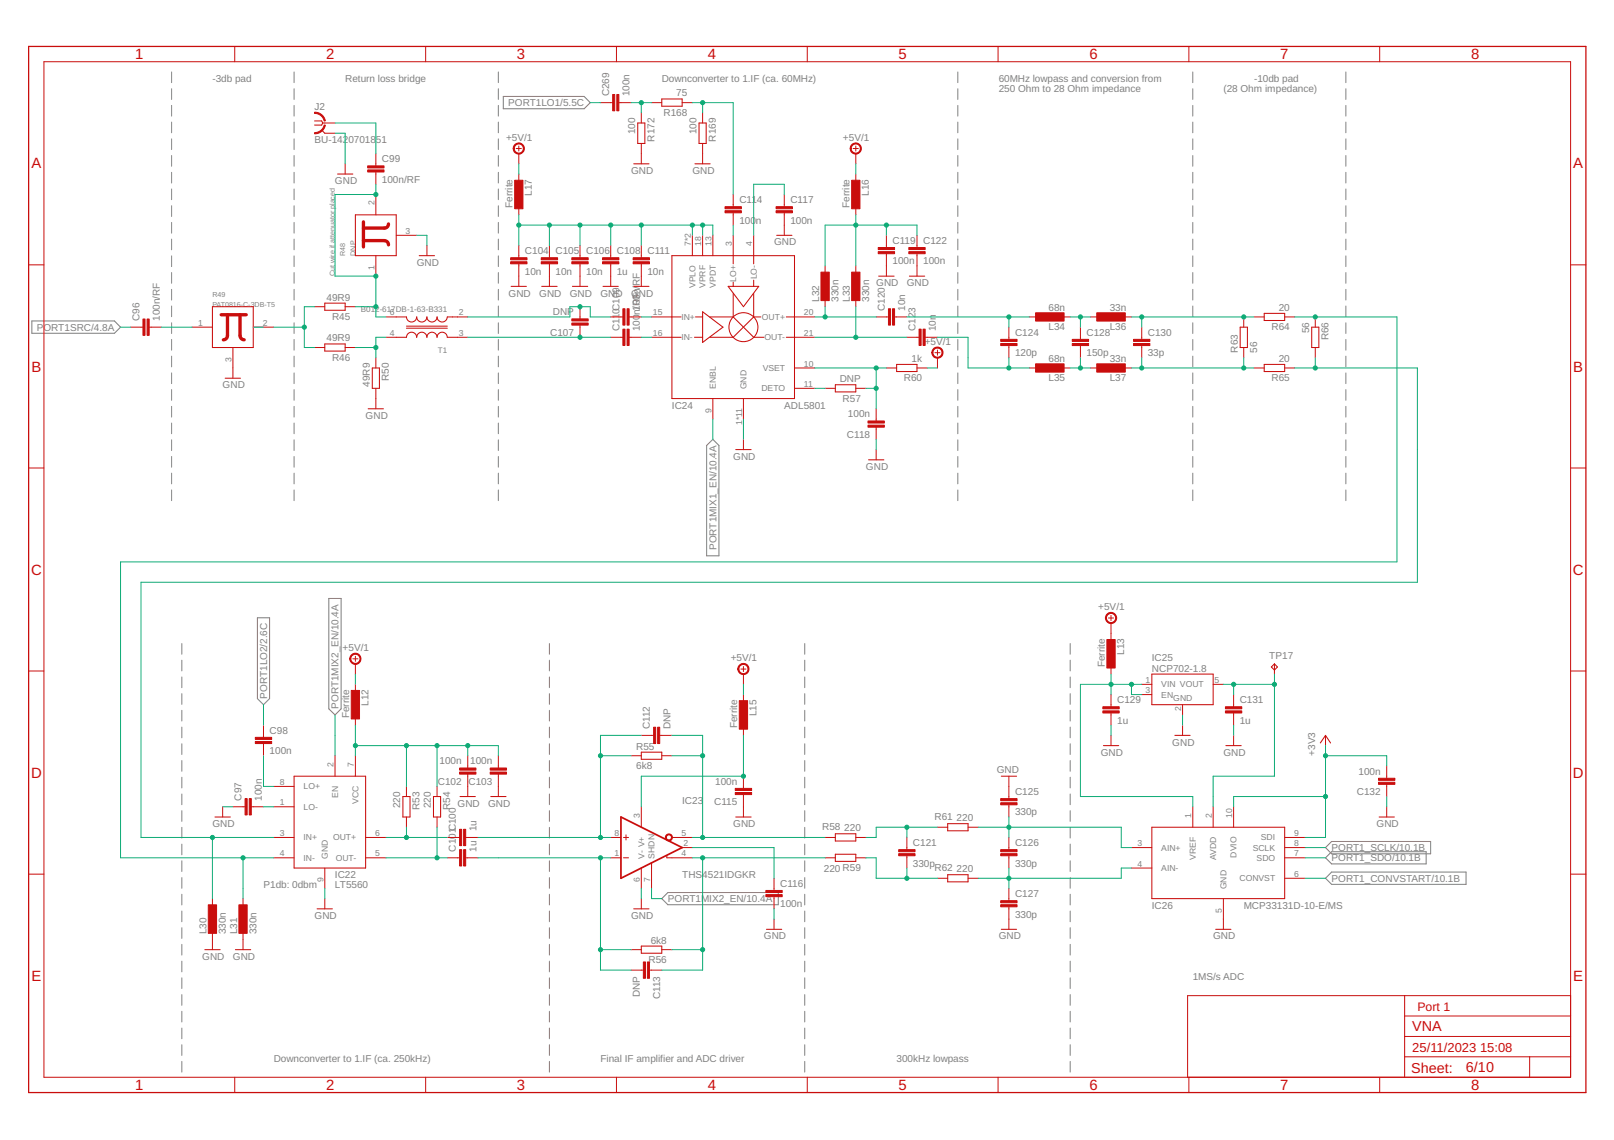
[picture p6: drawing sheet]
<svg xmlns="http://www.w3.org/2000/svg" width="297mm" height="210mm" viewBox="0 0 297 210" stroke-linecap="round" stroke-linejoin="round" font-family="sans-serif">
<g fill="none" stroke="#808080" stroke-width=".18">
<path d="M31.6 13.3v1.9M31.6 16.3v2M31.6 19.4v2M54.1 13.3v1.9M54.1 16.3v2M54.1 19.4v2M91.7 13.3v1.9M91.7 16.3v2M91.7 19.4v2M176.3 13.3v1.9M176.3 16.3v2M176.3 19.4v2"/>
<path d="M219.5 13.3v1.9M219.5 16.3v2M219.5 19.4v2M247.7 13.3v1.9M247.7 16.3v2M247.7 19.4v2M31.6 22.5v1.9M31.6 25.6v1.9M31.6 28.6v2M31.6 31.7v2M31.6 34.8v2M31.6 37.9v2"/>
<path d="M54.1 22.5v1.9M54.1 25.6v1.9M54.1 28.6v2M54.1 31.7v2M54.1 34.8v2M54.1 37.9v2M91.7 22.5v1.9M91.7 25.6v1.9M91.7 28.6v2M91.7 31.7v2M91.7 34.8v2M91.7 37.9v2"/>
<path d="M176.3 22.5v1.9M176.3 25.6v1.9M176.3 28.6v2M176.3 31.7v2M176.3 34.8v2M176.3 37.9v2M219.5 22.5v1.9M219.5 25.6v1.9M219.5 28.6v2M219.5 31.7v2M219.5 34.8v2M219.5 37.9v2"/>
<path d="M247.7 22.5v1.9M247.7 25.6v1.9M247.7 28.6v2M247.7 31.7v2M247.7 34.8v2M247.7 37.9v2M31.6 41v1.9M31.6 44v2M31.6 47.1v2M31.6 50.2v2M31.6 53.3v1.9M31.6 56.3v2"/>
<path d="M31.6 59.4v2M54.1 41v1.9M54.1 44v2M54.1 47.1v2M54.1 50.2v2M54.1 53.3v1.9M54.1 56.3v2M54.1 59.4v2M91.7 41v1.9M91.7 44v2M91.7 47.1v2M91.7 50.2v2"/>
<path d="M91.7 53.3v1.9M91.7 56.3v2M91.7 59.4v2M176.3 41v1.9M176.3 44v2M176.3 47.1v2M176.3 50.2v2M176.3 53.3v1.9M176.3 56.3v2M176.3 59.4v2M219.5 41v1.9M219.5 44v2"/>
<path d="M219.5 47.1v2M219.5 50.2v2M219.5 53.3v1.9M219.5 56.3v2M219.5 59.4v2M247.7 41v1.9M247.7 44v2M247.7 47.1v2M247.7 50.2v2M247.7 53.3v1.9M247.7 56.3v2M247.7 59.4v2"/>
<path d="M31.6 62.5v2M31.6 65.6v1.9M31.6 68.7v1.9M31.6 71.7v2M31.6 74.8v2M31.6 77.9v2M54.1 62.5v2M54.1 65.6v1.9M54.1 68.7v1.9M54.1 71.7v2M54.1 74.8v2M54.1 77.9v2"/>
<path d="M91.7 62.5v2M91.7 65.6v1.9M91.7 68.7v1.9M91.7 71.7v2M91.7 74.8v2M91.7 77.9v2M176.3 62.5v2M176.3 65.6v1.9M176.3 68.7v1.9M176.3 71.7v2M176.3 74.8v2M176.3 77.9v2"/>
<path d="M219.5 62.5v2M219.5 65.6v1.9M219.5 68.7v1.9M219.5 71.7v2M219.5 74.8v2M219.5 77.9v2M247.7 62.5v2M247.7 65.6v1.9M247.7 68.7v1.9M247.7 71.7v2M247.7 74.8v2M247.7 77.9v2"/>
<path d="M31.6 81v2M31.6 84.1v1.9M31.6 87.1v2M31.6 90.2v2M54.1 81v2M54.1 84.1v1.9M54.1 87.1v2M54.1 90.2v2M91.7 81v2M91.7 84.1v1.9M91.7 87.1v2M91.7 90.2v2"/>
<path d="M176.3 81v2M176.3 84.1v1.9M176.3 87.1v2M176.3 90.2v2M219.5 81v2M219.5 84.1v1.9M219.5 87.1v2M219.5 90.2v2M247.7 81v2M247.7 84.1v1.9M247.7 87.1v2M247.7 90.2v2"/>
<path d="M33.5 118.5v2M101.1 118.5v2M148.1 118.5v2M197 118.5v2M33.5 121.6v1.9M33.5 124.7v1.9M33.5 127.7v2M33.5 130.8v2M33.5 133.9v1.9M33.5 136.9v2M101.1 121.6v1.9M101.1 124.7v1.9"/>
<path d="M101.1 127.7v2M101.1 130.8v2M101.1 133.9v1.9M101.1 136.9v2M148.1 121.6v1.9M148.1 124.7v1.9M148.1 127.7v2M148.1 130.8v2M148.1 133.9v1.9M148.1 136.9v2M197 121.6v1.9M197 124.7v1.9"/>
<path d="M197 127.7v2M197 130.8v2M197 133.9v1.9M197 136.9v2M33.5 140v2M33.5 143.1v2M33.5 146.2v2M33.5 149.3v1.9M33.5 152.3v2M33.5 155.4v2M33.5 158.5v2M101.1 140v2"/>
<path d="M101.1 143.1v2M101.1 146.2v2M101.1 149.3v1.9M101.1 152.3v2M101.1 155.4v2M101.1 158.5v2M148.1 140v2M148.1 143.1v2M148.1 146.2v2M148.1 149.3v1.9M148.1 152.3v2M148.1 155.4v2"/>
<path d="M148.1 158.5v2M197 140v2M197 143.1v2M197 146.2v2M197 149.3v1.9M197 152.3v2M197 155.4v2M197 158.5v2M33.5 161.6v2M33.5 164.7v1.9M33.5 167.7v2M33.5 170.8v2"/>
<path d="M33.5 173.9v2M33.5 177v1.9M101.1 161.6v2M101.1 164.7v1.9M101.1 167.7v2M101.1 170.8v2M101.1 173.9v2M101.1 177v1.9M148.1 161.6v2M148.1 164.7v1.9M148.1 167.7v2M148.1 170.8v2"/>
<path d="M148.1 173.9v2M148.1 177v1.9M197 161.6v2M197 164.7v1.9M197 167.7v2M197 170.8v2M197 173.9v2M197 177v1.9M33.5 180v2M33.5 183.1v2M33.5 186.2v2M33.5 189.3v2"/>
<path d="M33.5 192.4v1.9M33.5 195.4v2M101.1 180v2M101.1 183.1v2M101.1 186.2v2M101.1 189.3v2M101.1 192.4v1.9M101.1 195.4v2M148.1 180v2M148.1 183.1v2M148.1 186.2v2M148.1 189.3v2"/>
<path d="M148.1 192.4v1.9M148.1 195.4v2M197 180v2M197 183.1v2M197 186.2v2M197 189.3v2M197 192.4v1.9M197 195.4v2"/>
</g>
<path d="M92.6 17.8h14.9l1.1 1.1-1.1 1.1h-14.9zM5.9 59.1h15.2l1.1 1.1-1.1 1.2h-15.2zM130 82l1.2-1.1 1.1 1.1v20.3h-2.3zM47.4 113.7h2.2v14.9l-1.1 1.2-1.1-1.2zM60.5 110.2h2.3v20.3l-1.1 1.1-1.2-1.1zM243.9 157.9l1.2-1.1h17.4v2.3h-17.4zM243.9 156.1l1.2-1.2h18.2v2.3h-18.2zM121.8 165.5l1.1-1.2h20.3v2.3h-20.3zM245.1 160.6h24.7v2.2h-24.7l-1.2-1.1z" fill="none" stroke="#808080" stroke-width=".19"/>
<g fill="none" stroke="#c90d0c" stroke-width=".19">
<path d="M121.8 18.2h3.7v1.4h-3.7zM57.9 22.3h1.3l.2 .3-.2 .4h-1.3M59.2 24l.6 .5M62.1 32h2.8M65.4 39.6h7.5v7.5h-7.5zM116.6 30.2h2.8M117.4 22.6h1.3v3.8h-1.3zM127.9 30.2h2.8M128.7 22.6h1.3v3.8h-1.3zM39.1 56.5h7.5v7.5h-7.5zM59.8 55.8h3.7v1.3h-3.7zM72.9 58.4h1.9a.94 .94 0 0 0 .9 .9 .94 .94 0 0 0 1-.9 .94 .94 0 0 0 .9 .9 .94 .94 0 0 0 1-.9 .93 .93 0 0 0 .9 .9 .93 .93 0 0 0 .9-.9 .94 .94 0 0 0 1 .9 .94 .94 0 0 0 .9-.9h1.9"/>
<path d="M77.2 47.1h2.8M94.1 52.7h2.8M99.7 52.7h2.8M105.3 52.7h2.9M111 52.7h2.8M116.6 52.7h2.8M123.7 58.4h1.6M123.7 47.1h22.5v26.3h-22.5zM128 58.4h1.3M129.3 57.4l3.8 2.8-3.8 2.9zM130.6 58.4h4.3M134 52.7h5.6l-2.8 3.8z"/>
<path d="M134.9 58.4l3.8 3.7h1.9M134.9 47.1v1.5M134.9 52v.7M134.9 54v4.4M138.7 58.4l-3.8 3.7h-4.3M138.7 58.4h1.3M138.7 47.1v1.5M138.7 51.6v1.1M138.7 54v4.4M142.9 43.3h2.9M144.7 58.4h1.5M161.7 50.8h2.8"/>
<path d="M167.4 50.8h2.8M232.7 57.7h3.7v1.3h-3.7zM41.4 69.6h2.9M59.8 63.3h3.7v1.3h-3.7zM67.8 75.3h2.8M68.5 67.8h1.3v3.7h-1.3zM72.9 62.1h1.9a.94 .94 0 0 1 .9-.9 .94 .94 0 0 1 1 .9 .94 .94 0 0 1 .9-.9 .94 .94 0 0 1 1 .9 .93 .93 0 0 1 .9-.9 .93 .93 0 0 1 .9 .9 .94 .94 0 0 1 1-.9 .94 .94 0 0 1 .9 .9h1.9M74.8 60.4h7.5M74.8 60h7.5M123.7 62.1h1.6M127.8 62.1h1.5M144.7 62.1h1.5"/>
<path d="M153.7 70.8h3.8v1.4h-3.8zM165 67.1h3.8v1.3h-3.8zM228.2 60.2h1.4v3.8h-1.4zM232.7 67.1h3.7v1.3h-3.7zM241.4 60.2h1.3v3.8h-1.3zM135.4 82.8h2.8M159.9 84.7h2.8M118 138.5h3.8v1.3h-3.8zM203.1 137.3h2.8M212 124.1h11.3v5.7h-11.3zM216.2 135.4h2.8M225.6 137.3h2.8"/>
<path d="M234 122.8l.5-.6 .6 .6-.6 .6zM243 136.8l.9-1.4 1 1.4M39.6 150.4h2.8M54.1 142.9h13.2v16.9h-13.2zM74.1 146.7h1.4v3.7h-1.4zM79.8 146.7h1.3v3.7h-1.3zM84.7 146.7h2.8M90.3 146.7h2.8M119.9 158.9v.9M135.4 150.4h2.8M153.7 157.3h3.8v1.3h-3.8zM153.7 153.5h3.8v1.4h-3.8z"/>
<path d="M174.4 151.7h3.8v1.3h-3.8zM184.3 142.9h2.8M212 152.3h24.4v13.2h-24.4zM253.8 150.4h2.8M37.7 174.9h2.8M43.3 174.9h2.8M58.4 167.3h2.8M116.6 167.3h2.8M118 174.2h3.8v1.3h-3.8zM141.1 171.1h2.8M174.4 161.1h3.8v1.3h-3.8zM184.3 171.1h2.8"/>
<path d="M223.7 171.1h2.8"/>
<circle cx="136.8" cy="60.2" r="2.67"/>
</g>
<g fill="none" stroke="#c90d0c" stroke-width=".18">
<path d="M8.1 11.4h281v187h-281zM43.2 8.6v2.8M78.3 8.6v2.8M110.5 18.9h2.3M113.5 8.6v2.8M113.9 18.9h2.2M119.9 18.9h1.9M125.5 18.9h1.9M148.6 8.6v2.8M183.7 8.6v2.8M218.8 8.6v2.8M253.9 8.6v2.8"/>
<path d="M59.4 22.6h2.3M59.8 24.5h1.9M63.5 30.2v1.8M69.2 28.3v2.2M69.2 31.7v2.2M69.2 35.8v3.8M95 27.3h.9M95.5 26.9v.9M95.5 28.3v1.9M95.5 32v1.9M95.5 37.7v1.9M118 20.8v1.8"/>
<path d="M118 26.4v3.8M129.3 20.8v1.8M129.3 26.4v3.8M134.9 35.8v2.3M134.9 39.2v2.2M144.3 35.8v2.3M144.3 39.2v4.1M157 27.3h1M157.5 26.9v.9M157.5 28.3v1.9M157.5 32v1.9M157.5 37.7v1.9"/>
<path d="M5.3 48.8h2.8M57.9 56.5h1.9M63.5 56.5h1.9M69.2 47.1v3.7M71 58.4h1.9M72.9 43.3h3.8M78.6 45.2v1.9M84.2 58.4h1.9M95.5 45.2v2.3M95.5 48.6v4.1M101.1 45.2v2.3M101.1 48.6v4.1"/>
<path d="M106.7 45.2v2.3M106.7 48.6v4.1M106.7 56.5v2.2M106.7 59.9v2.2M112.4 58.4h2.2M112.4 45.2v2.3M112.4 48.6v4.1M115.8 58.4h2.2M118 45.2v2.3M118 48.6v4.1M119.9 58.4h3.8M127.4 43.3v3.8"/>
<path d="M129.3 43.3v3.8M131.2 43.3v3.8M134.9 43.3v3.8M138.7 43.3v3.8M146.2 58.4h3.8M151.8 49v1.8M151.8 54.6v1.9M157.5 49v1.8M157.5 54.6v1.9M161.2 58.4h2.3M163.1 43.3v2.3M163.1 46.7v4.1"/>
<path d="M164.6 58.4h2.3M168.8 43.3v2.3M168.8 46.7v4.1M189.4 58.4h1.9M195.1 58.4h1.9M200.7 58.4h1.9M206.4 58.4h1.8M228.9 58.4v1.8M230.8 58.4h1.9M236.4 58.4h1.9M242.1 58.4v1.8M289.1 48.8h2.8"/>
<path d="M24.1 60.2h2.2M27.5 60.2h2.2M35.3 60.2h3.8M42.9 64v5.6M46.6 60.2h3.8M57.9 64h1.9M63.5 64h1.9M69.2 65.9v1.9M69.2 71.5v3.8M71 62.1h1.9M84.2 62.1h1.9M112.4 62.1h2.2"/>
<path d="M115.8 62.1h2.2M119.9 62.1h3.8M131.2 73.4v3.8M136.8 73.4v3.8M146.2 62.1h3.8M146.2 67.8h3.8M146.2 71.5h3.8M151.8 71.5h1.9M157.5 71.5h1.9M161.2 75.3v2.2M161.2 78.7v2.2M163.1 67.8h1.9"/>
<path d="M166.9 62.1h2.2M168.8 67.8h1.8M170.3 62.1h2.2M172.1 64.9h.9M172.5 64.5v.9M172.5 65.9v1.9M185.7 60.2v2.3M185.7 63.6v2.3M189.4 67.8h1.9M195.1 67.8h1.9M198.8 60.2v2.3M198.8 63.6v2.3"/>
<path d="M200.7 67.8h1.9M206.4 67.8h1.8M210.1 60.2v2.3M210.1 63.6v2.3M228.9 64v1.9M230.8 67.8h1.9M236.4 67.8h1.9M242.1 64v1.9M5.3 86.2h2.8M136.8 80.9v1.9M161.2 82.8v1.9M289.1 86.2h2.8"/>
<path d="M204 113.8h.9M204.5 113.3v1M204.5 114.7v3.8M5.3 123.5h2.8M48.5 133.5v2.3M48.5 136.9v2.2M61.7 139.1v3.8M64.9 121.3h1M65.4 120.8v1M65.4 122.2v1.9M65.4 126v1.9M65.4 131.6v1.9"/>
<path d="M65.4 139.1v3.8M86.1 139.1v2.3M91.7 139.1v2.3M116.1 139.1h1.9M118 135.4h2.3M121.4 135.4h2.3M121.8 139.1h1.9M136.4 123.2h.9M136.8 122.7v1M136.8 124.1v1.9M136.8 127.9v1.9M136.8 133.5v1.9"/>
<path d="M204.5 122.2v1.9M204.5 127.9v2.2M204.5 131.3v2.2M204.5 135.4v1.9M210.1 127.9h1.9M210.1 126h1.9M217.6 129.8v1.8M217.6 133.5v1.9M223.3 126h1.8M227 127.9v2.2M227 131.3v2.2M227 135.4v1.9"/>
<path d="M234.5 122.2v1.9M243.9 135.4v1.9M289.1 123.5h2.8M41 148.5v1.9M42.9 148.5h2.2M46.2 148.5h2.3M50.4 154.2h3.7M50.4 157.9h3.7M50.4 144.8h3.7M50.4 148.5h3.7M59.8 159.8v3.8M67.3 154.2h3.7"/>
<path d="M67.3 157.9h3.7M74.8 144.8v1.9M74.8 150.4v1.9M80.4 144.8v1.9M80.4 150.4v1.9M82.3 154.2h2.3M82.3 157.9h2.3M85.7 154.2h2.3M85.7 157.9h2.3M86.1 142.5v4.2M91.7 142.5v4.2M112.4 154.2h1.9"/>
<path d="M112.4 157.9h1.9M114.7 154.2h1M114.7 157.9h1M115.2 153.7v1M118 148.5v3.8M118 159.8v3.8M119.9 159.8v3.8M122.7 157.6v.3h4.7M123.7 154.2h3.7M125.5 156.1h1.9M136.8 142.9v2.3M136.8 146.3v4.1"/>
<path d="M151.8 154.2h1.9M151.8 157.9h1.9M157.5 154.2h1.9M157.5 157.9h1.9M166.9 154.2v2.2M166.9 157.6v2.2M172.5 152.3h1.9M178.2 152.3h1.8M185.7 142.9v4.1M185.7 148.2v2.2M185.7 154.2v2.2M185.7 157.6v2.2"/>
<path d="M208.2 156.1h3.8M208.2 159.8h3.8M219.5 148.5v3.8M223.3 148.5v3.8M227 148.5v3.8M236.4 154.2h3.8M236.4 157.9h3.8M236.4 156.1h3.8M255.2 141v2.3M255.2 144.4v2.3M255.2 148.5v1.9M5.3 161h2.8"/>
<path d="M39.1 165.5v1.8M39.1 171.1v3.8M44.7 165.5v1.8M44.7 171.1v3.8M59.8 165.5v1.8M116.1 174.9h1.9M116.1 178.6h2.3M118 165.5v1.8M119.5 178.6h2.3M121.8 174.9h1.9M142.5 161.7v2.3M142.5 165.1v2.2"/>
<path d="M142.5 169.2v1.9M172.5 161.7h1.9M178.2 161.7h1.8M185.7 163.6v2.2M185.7 167v4.1M225.1 165.5v5.6M236.4 161.7h3.8M289.1 161h2.8M43.2 198.4v2.8M78.3 198.4v2.8M113.5 198.4v2.8M148.6 198.4v2.8"/>
<path d="M183.7 198.4v2.8M218.8 198.4v2.8M253.9 198.4v2.8M258.5 194.6h30.6M258.5 183.3v15.1M258.5 190.8h30.6M258.5 187.1h30.6M281.5 194.6v3.8M289.1 183.3h-70.5v15.1"/>
</g>
<g fill="#c90d0c" stroke="#c90d0c" stroke-width=".18">
<path d="M67.7 31.3h3v.4h-3z"/>
<path d="M67.7 30.5h3v.4h-3z"/>
<path d="M27.1 58.7h.4v3h-.4z"/>
<path d="M26.3 58.7h.4v3h-.4z"/>
<path d="M115.4 56.9h.4v3h-.4z"/>
<path d="M114.6 56.9h.4v3h-.4z"/>
<path d="M115.4 60.6h.4v3h-.4z"/>
<path d="M114.6 60.6h.4v3h-.4z"/>
<path d="M105.2 58.7h3v.4h-3z"/>
<path d="M105.2 59.5h3v.4h-3z"/>
<path d="M142.8 38.8h3v.4h-3z"/>
<path d="M142.8 38.1h3v.3h-3z"/>
<path d="M133.4 38.8h3v.4h-3z"/>
<path d="M133.4 38.1h3v.3h-3z"/>
<path d="M116.5 48.2h3v.4h-3z"/>
<path d="M116.5 47.5h3v.3h-3z"/>
<path d="M110.9 48.2h3v.4h-3z"/>
<path d="M110.9 47.5h3v.3h-3z"/>
<path d="M151.1 50.1h1.5v5.3h-1.5z"/>
<path d="M156.7 50.1h1.6v5.3h-1.6z"/>
<path d="M164.3 56.9h.3v3h-.3z"/>
<path d="M163.5 56.9h.4v3h-.4z"/>
<path d="M161.6 46.3h3v.4h-3z"/>
<path d="M161.6 45.6h3v.4h-3z"/>
<path d="M167.3 46.3h3v.4h-3z"/>
<path d="M167.3 45.6h3v.4h-3z"/>
<path d="M45.9 147h.3v3.1h-.3z"/>
<path d="M45.1 147h.4v3.1h-.4z"/>
<path d="M85.3 152.7h.4v3h-.4z"/>
<path d="M84.6 152.7h.4v3h-.4z"/>
<path d="M85.3 156.4h.4v3h-.4z"/>
<path d="M84.6 156.4h.4v3h-.4z"/>
<path d="M84.6 141.4h3v.4h-3z"/>
<path d="M84.6 142.2h3v.3h-3z"/>
<path d="M90.2 141.4h3v.4h-3z"/>
<path d="M90.2 142.2h3v.3h-3z"/>
<path d="M121 133.9h.4v3h-.4z"/>
<path d="M120.3 133.9h.4v3h-.4z"/>
<path d="M118.4 177.1h.4v3h-.4z"/>
<path d="M119.1 177.1h.4v3h-.4z"/>
<path d="M140.9 164.7h3.1v.4h-3.1z"/>
<path d="M140.9 164h3.1v.3h-3.1z"/>
<path d="M165.4 157.2h3v.4h-3z"/>
<path d="M165.4 156.4h3v.4h-3z"/>
<path d="M135.3 145.2h3v.3h-3z"/>
<path d="M135.3 145.9h3v.4h-3z"/>
<path d="M169.9 60.6h.4v3h-.4z"/>
<path d="M169.1 60.6h.4v3h-.4z"/>
<path d="M184.2 63.2h3v.4h-3z"/>
<path d="M184.2 62.5h3v.4h-3z"/>
<path d="M190.6 57.6h5.2v1.5h-5.2z"/>
<path d="M190.6 67h5.2v1.5h-5.2z"/>
<path d="M201.8 57.6h5.3v1.5h-5.3z"/>
<path d="M201.8 67h5.3v1.5h-5.3z"/>
<path d="M197.3 63.2h3v.4h-3z"/>
<path d="M197.3 62.5h3v.4h-3z"/>
<path d="M208.6 63.2h3v.4h-3z"/>
<path d="M208.6 62.5h3v.4h-3z"/>
<path d="M38.3 166.6h1.6v5.3h-1.6z"/>
<path d="M44 166.6h1.5v5.3h-1.5z"/>
<path d="M47 136.5h3v.4h-3z"/>
<path d="M47 135.8h3v.3h-3z"/>
<path d="M184.2 157.2h3v.4h-3z"/>
<path d="M184.2 156.4h3v.4h-3z"/>
<path d="M184.2 147.8h3v.4h-3z"/>
<path d="M184.2 147h3v.4h-3z"/>
<path d="M184.2 166.6h3v.4h-3z"/>
<path d="M184.2 165.8h3v.4h-3z"/>
<path d="M253.7 143.3h3v.4h-3z"/>
<path d="M253.7 144h3v.4h-3z"/>
<path d="M203 130.9h3v.4h-3z"/>
<path d="M203 130.1h3v.4h-3z"/>
<path d="M225.5 130.9h3v.4h-3z"/>
<path d="M225.5 130.1h3v.4h-3z"/>
<path d="M105.2 48.2h3v.4h-3z"/>
<path d="M105.2 47.5h3v.3h-3z"/>
<path d="M99.6 48.2h3v.4h-3z"/>
<path d="M99.6 47.5h3v.3h-3z"/>
<path d="M94 48.2h3v.4h-3z"/>
<path d="M94 47.5h3v.3h-3z"/>
<path d="M159.7 77.5h3.1v.4h-3.1z"/>
<path d="M159.7 78.3h3.1v.4h-3.1z"/>
<path d="M113.5 17.4h.4v3h-.4z"/>
<path d="M112.8 17.4h.3v3h-.3z"/>
<path d="M64.6 127.1h1.6v5.3h-1.6z"/>
<path d="M203.7 117.8h1.5v5.2h-1.5z"/>
<path d="M136.1 129h1.5v5.3h-1.5z"/>
<path d="M156.7 33.2h1.6v5.2h-1.6z"/>
<path d="M94.7 33.2h1.5v5.2h-1.5z"/>
</g>
<path d="M5.3 8.6h286.6v192.6h-286.6z" fill="none" stroke="#c90d0c" stroke-width=".23"/>
<g fill="#c90d0c" stroke="#c90d0c" stroke-width=".18">
<path d="M122.6 153.8a.65 .65 0 0 1 1.1 0 .65 .65 0 0 1-.4 1 .65 .65 0 0 1-.9-.6h.2a.48 .48 0 0 1 .7-.4 .48 .48 0 0 1 .1 .8 .48 .48 0 0 1-.7-.2l-.1-.2h-.2z" fill-rule="evenodd"/>
<path d="M156.8 26.5a1.03 1.03 0 0 1 1.6 .4 1.03 1.03 0 0 1-.7 1.5 1.03 1.03 0 0 1-1.2-1.1h.2a.85 .85 0 0 1 1.2-.6 .85 .85 0 0 1 .1 1.4 .85 .85 0 0 1-1.3-.5v-.3h-.2v-.2z" fill-rule="evenodd"/>
<path d="M94.8 26.5a1.03 1.03 0 0 1 1.6 .4 1.03 1.03 0 0 1-.7 1.5 1.03 1.03 0 0 1-1.3-1.1h.2a.84 .84 0 0 1 1.2-.7 .84 .84 0 0 1 .2 1.4 .84 .84 0 0 1-1.3-.4l-.1-.3h-.2z" fill-rule="evenodd"/>
<path d="M64.6 120.7a1.03 1.03 0 0 1 1.6 0 1.03 1.03 0 0 1-.5 1.6 1.03 1.03 0 0 1-1.3-1h.2a.85 .85 0 0 1 1.1-.8 .85 .85 0 0 1 .3 1.4 .85 .85 0 0 1-1.4-.3v-.3h-.2z" fill-rule="evenodd"/>
<path d="M136 122.6a1.03 1.03 0 0 1 1.6 0 1.03 1.03 0 0 1-.5 1.6 1.03 1.03 0 0 1-1.3-1h.2a.84 .84 0 0 1 1.1-.8 .84 .84 0 0 1 .3 1.4 .84 .84 0 0 1-1.4-.4v-.2h-.2z" fill-rule="evenodd"/>
<path d="M203.6 113.2a1.04 1.04 0 0 1 1.7 0 1.04 1.04 0 0 1-.5 1.6 1.04 1.04 0 0 1-1.4-1h.2a.85 .85 0 0 1 1.2-.8 .85 .85 0 0 1 .2 1.4 .85 .85 0 0 1-1.3-.4l-.1-.2h-.2z" fill-rule="evenodd"/>
<path d="M171.9 64.1a1.04 1.04 0 0 1 1.6 .4 1.04 1.04 0 0 1-.7 1.4 1.04 1.04 0 0 1-1.3-1h.2a.84 .84 0 0 1 1.1-.8 .84 .84 0 0 1 .3 1.4 .84 .84 0 0 1-1.4-.3v-.3h-.2v-.3z" fill-rule="evenodd"/>
<path d="M57.9 20.7a1.94 1.94 0 0 1 2 1.5l-.2 .1-.1-.3a1.76 1.76 0 0 0-1.7-1.1z" fill-rule="evenodd"/>
<path d="M57.9 24.4l1-.3 .5-.5 .3-.6 .2 .1a1.94 1.94 0 0 1-2 1.5z" fill-rule="evenodd"/>
</g>
<path d="M114.3 150.4l11.2 5.7-11.2 5.6z" fill="none" stroke="#c90d0c" stroke-width=".32"/>
<path d="M40.7 58h4.6M41.9 58v3.8a.77 .77 0 0 1-.8 .8M44.2 58v3.8a.77 .77 0 0 0 .7 .8M66.9 44.3h3.8a.77 .77 0 0 1 .8 .8M66.9 40.9v4.6M71.5 41.2a.74 .74 0 0 1-.8 .8h-3.8" fill="none" stroke="#c90d0c" stroke-width=".61"/>
<g fill="none" stroke="#0dab76" stroke-width=".18">
<path d="M108.6 18.9h1.9M116.1 18.9h3.8M118 18.9v1.9M127.4 18.9h7.5v16.9M129.3 18.9v1.9M61.7 24.5h1.8v5.7M61.7 22.6h7.5v5.7M69.2 33.9v1.9h-7.5v15h7.5v7.6h1.8M95.5 30.2v1.8M95.5 39.6v5.6M144.3 35.8v-1.9h-5.6v9.4M157.5 30.2v1.8"/>
<path d="M157.5 39.6v9.4M57.9 56.5h-1.9v7.5h1.9M65.4 56.5h3.8M76.7 43.3h1.9v1.9M86.1 58.4h18.8v-1.9h3.7v1.9h3.8M95.5 41.4h35.7v1.9M101.1 41.4v3.8M106.7 41.4v3.8M112.4 41.4v3.8M118 41.4v3.8M118 58.4h1.9M127.4 41.4v1.9"/>
<path d="M129.3 41.4v1.9M134.9 41.4v1.9M150 58.4h11.2M151.8 56.5v1.9M157.5 56.5v5.6M163.1 41.4v1.9M166.9 58.4h22.5M168.8 43.3v-1.9h-17v7.6M185.7 58.4v1.8M197 58.4h3.7M198.8 58.4v1.8M208.2 58.4h22.6"/>
<path d="M210.1 58.4v1.8M238.3 58.4h18.8v45.1h-234.9v54.4h28.2M22.2 60.2h1.9M29.7 60.2h5.6M46.6 60.2h1.9M50.4 60.2h5.6M65.4 64h3.8M71 62.1h-1.8v3.8M86.1 62.1h26.3M118 62.1h1.9M131.2 77.2v3.7M136.8 77.2v3.7"/>
<path d="M150 62.1h16.9M150 67.8h13.1M150 71.5h1.8M159.4 71.5h1.8M161.2 67.8v7.5M170.6 67.8h1.9M172.5 62.1h5.7v5.7h11.2M185.7 65.9v1.9M197 67.8h3.7M198.8 65.9v1.9M208.2 67.8h22.6M210.1 65.9v1.9"/>
<path d="M228.9 65.9v1.9M238.3 67.8h22.6v39.4h-234.9v47h24.4M242.1 65.9v1.9M161.2 80.9v1.9M48.5 139.1v5.7h1.9M48.5 129.8v3.7M61.7 131.6v7.5M65.4 124.1v1.9M65.4 133.5v5.6M65.4 137.3h26.3v1.8M74.8 137.3v7.5M80.4 137.3v7.5"/>
<path d="M86.1 137.3v1.8M110.5 139.1h5.6M118 135.4h-7.5v18.8M123.7 135.4h5.6v18.8M123.7 139.1h5.6M136.8 126v1.9M136.8 135.4v7.5h-18.8v5.6M204.5 124.1v3.8M204.5 133.5v1.9M208.2 126v1.9h1.9M210.1 126h-11.3v20.7h20.7v1.8M217.6 131.6v1.9"/>
<path d="M225.1 126h9.4M227 126v1.9M227 133.5v1.9M234.5 124.1v18.8h-11.2v5.6M243.9 139.1h11.3v1.9M243.9 137.3v16.9h-3.7M39.1 154.2v11.3M41 148.5h1.9M44.7 157.9v7.6M48.5 148.5h1.9M71 154.2h11.3M71 157.9h11.3"/>
<path d="M74.8 152.3v1.9M80.4 152.3v5.6M88 154.2h24.4M88 157.9h24.4M110.5 157.9v20.7h5.6M127.4 156.1h15.1v5.6M127.4 154.2h24.4M127.4 157.9h24.4M129.3 157.9v20.7h-7.5M159.4 157.9h1.8v3.8h11.3M166.9 152.3v1.9M166.9 159.8v1.9"/>
<path d="M172.5 152.3h-11.3v1.9h-1.8M180 152.3h26.4v3.8h1.8M185.7 150.4v3.8M185.7 159.8v3.8M208.2 159.8h-1.8v1.9h-26.4M240.2 157.9h3.7M240.2 156.1h3.7M243.9 146.7h-16.9v1.8M255.2 146.7v1.8M59.8 163.6v1.9M110.5 174.9h5.6M118 163.6v1.9"/>
<path d="M119.9 163.6v1.9h1.9M123.7 174.9h5.6M142.5 167.3v1.9M240.2 161.7h3.7"/>
</g>
<g fill="#0dab76" stroke="#0dab76" stroke-width=".18">
<circle cx="56" cy="60.2" r=".38"/>
<circle cx="69.2" cy="64" r=".38"/>
<circle cx="106.7" cy="62.1" r=".38"/>
<circle cx="106.7" cy="56.5" r=".38"/>
<circle cx="151.8" cy="58.4" r=".38"/>
<circle cx="157.5" cy="62.1" r=".38"/>
<circle cx="74.8" cy="154.2" r=".38"/>
<circle cx="80.4" cy="157.9" r=".38"/>
<circle cx="129.3" cy="174.9" r=".38"/>
<circle cx="129.3" cy="157.9" r=".38"/>
<circle cx="129.3" cy="139.1" r=".38"/>
<circle cx="129.3" cy="154.2" r=".38"/>
<circle cx="166.9" cy="152.3" r=".38"/>
<circle cx="166.9" cy="161.7" r=".38"/>
<circle cx="185.7" cy="58.4" r=".38"/>
<circle cx="185.7" cy="67.8" r=".38"/>
<circle cx="198.8" cy="67.8" r=".38"/>
<circle cx="198.8" cy="58.4" r=".38"/>
<circle cx="185.7" cy="152.3" r=".38"/>
<circle cx="185.7" cy="161.7" r=".38"/>
<circle cx="243.9" cy="146.7" r=".38"/>
<circle cx="243.9" cy="139.1" r=".38"/>
<circle cx="228.9" cy="58.4" r=".38"/>
<circle cx="210.1" cy="58.4" r=".38"/>
<circle cx="210.1" cy="67.8" r=".38"/>
<circle cx="228.9" cy="67.8" r=".38"/>
<circle cx="110.5" cy="174.9" r=".38"/>
<circle cx="110.5" cy="157.9" r=".38"/>
<circle cx="110.5" cy="139.1" r=".38"/>
<circle cx="110.5" cy="154.2" r=".38"/>
<circle cx="227" cy="126" r=".38"/>
<circle cx="234.5" cy="126" r=".38"/>
<circle cx="161.2" cy="67.8" r=".38"/>
<circle cx="161.2" cy="71.5" r=".38"/>
<circle cx="44.7" cy="157.9" r=".38"/>
<circle cx="242.1" cy="58.4" r=".38"/>
<circle cx="39.1" cy="154.2" r=".38"/>
<circle cx="242.1" cy="67.8" r=".38"/>
<circle cx="118" cy="18.9" r=".38"/>
<circle cx="129.3" cy="18.9" r=".38"/>
<circle cx="69.2" cy="35.8" r=".38"/>
<circle cx="69.2" cy="56.5" r=".38"/>
<circle cx="69.2" cy="50.8" r=".38"/>
<circle cx="65.4" cy="137.3" r=".38"/>
<circle cx="86.1" cy="137.3" r=".38"/>
<circle cx="80.4" cy="137.3" r=".38"/>
<circle cx="74.8" cy="137.3" r=".38"/>
<circle cx="208.2" cy="126" r=".38"/>
<circle cx="204.5" cy="126" r=".38"/>
<circle cx="136.8" cy="142.9" r=".38"/>
<circle cx="157.5" cy="41.4" r=".38"/>
<circle cx="163.1" cy="41.4" r=".38"/>
<circle cx="127.4" cy="41.4" r=".38"/>
<circle cx="118" cy="41.4" r=".38"/>
<circle cx="129.3" cy="41.4" r=".38"/>
<circle cx="112.4" cy="41.4" r=".38"/>
<circle cx="106.7" cy="41.4" r=".38"/>
<circle cx="101.1" cy="41.4" r=".38"/>
<circle cx="95.5" cy="41.4" r=".38"/>
</g>
<g font-size="2.7" fill="#c90d0c">
<text x="24.9" y="10.9">1</text>
<text x="60" y="10.9">2</text>
<text x="95.1" y="10.9">3</text>
<text x="130.2" y="10.9">4</text>
<text x="165.4" y="10.9">5</text>
<text x="200.5" y="10.9">6</text>
<text x="235.6" y="10.9">7</text>
<text x="270.7" y="10.9">8</text>
<text x="5.8" y="31">A</text>
<text x="289.5" y="31">A</text>
<text x="5.8" y="68.4">B</text>
<text x="289.5" y="68.4">B</text>
<text x="5.7" y="105.8">C</text>
<text x="289.5" y="105.8">C</text>
<text x="5.7" y="143.2">D</text>
<text x="289.5" y="143.2">D</text>
<text x="5.8" y="180.6">E</text>
<text x="289.5" y="180.6">E</text>
<text x="24.9" y="200.7">1</text>
<text x="60" y="200.7">2</text>
<text x="95.1" y="200.7">3</text>
<text x="130.2" y="200.7">4</text>
<text x="165.4" y="200.7">5</text>
<text x="200.5" y="200.7">6</text>
<text x="235.6" y="200.7">7</text>
<text x="270.7" y="200.7">8</text>
</g>
<g font-size="2.6" fill="#c90d0c">
<text x="259.9" y="189.9">VNA</text>
<text x="259.7" y="197.5">Sheet:</text>
<text x="269.8" y="197.4">6/10</text>
</g>
<g font-size="2.4" fill="#c90d0c">
<text x="259.9" y="193.7">25/11/2023</text>
<text x="272.4" y="193.7">15:08</text>
</g>
<text font-size="2.3" fill="#c90d0c" x="260.9" y="186.1">Port 1</text>
<g font-size="1.8" fill="#808080">
<text x="39.1" y="15.1">-3db pad</text>
<text x="63.5" y="15.1">Return loss bridge</text>
<text x="112.1" y="17.8" transform="rotate(-90 112.1 17.8)">C269</text>
<text x="115.9" y="17.8" transform="rotate(-90 115.9 17.8)">100n</text>
<text x="121.8" y="15.1">Downconverter to 1.IF (ca. 60MHz)</text>
<text x="124.5" y="17.8">75</text>
<text x="183.8" y="15">60MHz lowpass and conversion from</text>
<text x="183.8" y="17">250 Ohm to 28 Ohm impedance</text>
<text x="225.1" y="17">(28 Ohm impedance)</text>
<text x="230.8" y="15.1">-10db pad</text>
<text x="57.9" y="20.2">J2</text>
<text x="93.5" y="19.5">PORT1LO1/5.5C</text>
<text x="122.1" y="21.3">R168</text>
<text x="57.9" y="26.4">BU-14207018</text>
<text x="69.2" y="26.4">51</text>
<text x="70.3" y="29.9">C99</text>
<text x="93.1" y="25.9">+5V/1</text>
<text x="116.9" y="24.8" transform="rotate(-90 116.9 24.8)">100</text>
<text x="120.4" y="26.1" transform="rotate(-90 120.4 26.1)">R172</text>
<text x="128.2" y="24.8" transform="rotate(-90 128.2 24.8)">100</text>
<text x="131.7" y="26.1" transform="rotate(-90 131.7 26.1)">R169</text>
<text x="155.1" y="25.9">+5V/1</text>
<text x="61.6" y="33.9">GND</text>
<text x="70.3" y="33.6">100n/RF</text>
<text x="116.1" y="32">GND</text>
<text x="127.4" y="32">GND</text>
<text x="94.3" y="38.3" transform="rotate(-90 94.3 38.3)">Ferrite</text>
<text x="97.9" y="36" transform="rotate(-90 97.9 36)">L17</text>
<text x="136.1" y="41.2">100</text>
<text x="136.1" y="37.4">C114</text>
<text x="139.1" y="41.2">n</text>
<text x="145.5" y="41.2">100n</text>
<text x="145.5" y="37.4">C117</text>
<text x="156.4" y="38.3" transform="rotate(-90 156.4 38.3)">Ferrite</text>
<text x="159.9" y="36" transform="rotate(-90 159.9 36)">L16</text>
<text x="96.6" y="46.8">C104 C105 C106 C108 C111</text>
<text x="142.5" y="45.2">GND</text>
<text x="164.3" y="44.9">C119</text>
<text x="169.9" y="44.9">C122</text>
<text x="76.7" y="49">GND</text>
<text x="96.6" y="50.6">10n</text>
<text x="102.2" y="50.6">10n</text>
<text x="107.9" y="50.6">10n</text>
<text x="113.5" y="50.6">1u</text>
<text x="117.7" y="52.7" transform="rotate(-90 117.7 52.7)">RF</text>
<text x="119.2" y="50.6">10n</text>
<text x="161.3" y="52.7">GND</text>
<text x="164.3" y="48.7">100n</text>
<text x="166.9" y="52.7">GND</text>
<text x="169.9" y="48.7">100n</text>
<text x="25.7" y="59.1" transform="rotate(-90 25.7 59.1)">C96</text>
<text x="29.4" y="59.1" transform="rotate(-90 29.4 59.1)">100n/RF</text>
<text x="60.1" y="55.3">49R9</text>
<text x="61.1" y="58.9">R45</text>
<text x="93.6" y="54.6">GND</text>
<text x="99.2" y="54.6">GND</text>
<text x="101.7" y="58.1">DNP</text>
<text x="104.9" y="54.6">GND</text>
<text x="110.5" y="54.6">GND</text>
<text x="116.1" y="54.6">GND</text>
<text x="117.7" y="56.2" transform="rotate(-90 117.7 56.2)">00n/</text>
<text x="150.7" y="55.5" transform="rotate(-90 150.7 55.5)">L32</text>
<text x="154.3" y="55.5" transform="rotate(-90 154.3 55.5)">330n</text>
<text x="156.4" y="55.5" transform="rotate(-90 156.4 55.5)">L33</text>
<text x="159.9" y="55.5" transform="rotate(-90 159.9 55.5)">330n</text>
<text x="162.8" y="57.2" transform="rotate(-90 162.8 57.2)">C120</text>
<text x="166.6" y="57.2" transform="rotate(-90 166.6 57.2)">10n</text>
<text x="193" y="57.2">68n</text>
<text x="204.2" y="57.2">33n</text>
<text x="235.3" y="57.2">20</text>
<text x="6.8" y="60.9">PORT1SRC/4.8A</text>
<text x="60.1" y="62.9">49R9</text>
<text x="101.2" y="61.8">C107</text>
<text x="114" y="61" transform="rotate(-90 114 61)">C110C109</text>
<text x="117.7" y="61" transform="rotate(-90 117.7 61)">100n1/RF</text>
<text x="168.5" y="61" transform="rotate(-90 168.5 61)">C123</text>
<text x="170.2" y="63.5">+5V/1</text>
<text x="172.2" y="61" transform="rotate(-90 172.2 61)">10n</text>
<text x="186.8" y="65.6">120p</text>
<text x="186.8" y="61.8">C124</text>
<text x="193" y="60.8">L34</text>
<text x="200" y="65.6">150p</text>
<text x="200" y="61.8">C128</text>
<text x="204.2" y="60.8">L36</text>
<text x="211.2" y="65.6">33p</text>
<text x="211.2" y="61.8">C130</text>
<text x="227.8" y="64.9" transform="rotate(-90 227.8 64.9)">R63</text>
<text x="231.3" y="64.9" transform="rotate(-90 231.3 64.9)">56</text>
<text x="234" y="60.8">R64</text>
<text x="240.9" y="61.3" transform="rotate(-90 240.9 61.3)">56</text>
<text x="244.5" y="62.7" transform="rotate(-90 244.5 62.7)">R66</text>
<text x="41" y="71.5">GND</text>
<text x="61.1" y="66.4">R46</text>
<text x="68" y="71.2" transform="rotate(-90 68 71.2)">49R9</text>
<text x="71.6" y="70.2" transform="rotate(-90 71.6 70.2)">R50</text>
<text x="154.5" y="70.4">DNP</text>
<text x="166.3" y="70.2">R60</text>
<text x="167.8" y="66.6">1k</text>
<text x="193" y="66.6">68n</text>
<text x="193" y="70.2">L35</text>
<text x="204.2" y="66.6">33n</text>
<text x="204.2" y="70.2">L37</text>
<text x="234" y="70.2">R65</text>
<text x="235.3" y="66.6">20</text>
<text x="67.3" y="77.1">GND</text>
<text x="123.7" y="75.3">IC24</text>
<text x="144.3" y="75.3">ADL5801</text>
<text x="155.1" y="73.9">R57</text>
<text x="156.1" y="76.9">100n</text>
<text x="155.9" y="80.6">C118</text>
<text x="134.9" y="84.7">GND</text>
<text x="159.4" y="86.5">GND</text>
<text x="131.8" y="101.3" transform="rotate(-90 131.8 101.3)">PORT1MIX1_EN/10.4A</text>
<text x="202.1" y="112.4">+5V/1</text>
<text x="63.1" y="119.9">+5V/1</text>
<text x="134.5" y="121.8">+5V/1</text>
<text x="203.3" y="122.8" transform="rotate(-90 203.3 122.8)">Ferrite</text>
<text x="206.9" y="120.6" transform="rotate(-90 206.9 120.6)">L13</text>
<text x="212" y="123.7">NCP702-1.8</text>
<text x="212" y="121.8">IC25</text>
<text x="233.6" y="121.3">TP17</text>
<text x="49.2" y="128.6" transform="rotate(-90 49.2 128.6)">PORT1LO2/2.6C</text>
<text x="62.3" y="130.5" transform="rotate(-90 62.3 130.5)">PORT1MIX2_EN/10.4A</text>
<text x="67.8" y="130" transform="rotate(-90 67.8 130)">L12</text>
<text x="139.2" y="131.9" transform="rotate(-90 139.2 131.9)">L15</text>
<text x="205.6" y="129.5">C129</text>
<text x="228.2" y="129.5">C131</text>
<text x="49.6" y="135.1">C98</text>
<text x="64.3" y="132.2" transform="rotate(-90 64.3 132.2)">Ferrite</text>
<text x="119.6" y="134.3" transform="rotate(-90 119.6 134.3)">C112</text>
<text x="123.4" y="134.3" transform="rotate(-90 123.4 134.3)">DNP</text>
<text x="135.7" y="134.1" transform="rotate(-90 135.7 134.1)">Ferrite</text>
<text x="205.6" y="133.2">1u</text>
<text x="215.8" y="137.3">GND</text>
<text x="228.2" y="133.2">1u</text>
<text x="49.6" y="138.9">100n</text>
<text x="80.9" y="140.8">100n</text>
<text x="86.5" y="140.8">100n</text>
<text x="117.1" y="141.6">6k8</text>
<text x="117.1" y="138">R55</text>
<text x="183.5" y="142.3">GND</text>
<text x="202.6" y="139.2">GND</text>
<text x="225.1" y="139.2">GND</text>
<text x="242.1" y="139.2" transform="rotate(-90 242.1 139.2)">+3V3</text>
<text x="250" y="142.6">100n</text>
<text x="44.5" y="147.4" transform="rotate(-90 44.5 147.4)">C97</text>
<text x="48.2" y="147.4" transform="rotate(-90 48.2 147.4)">100n</text>
<text x="73.7" y="148.8" transform="rotate(-90 73.7 148.8)">220</text>
<text x="77.2" y="149.1" transform="rotate(-90 77.2 149.1)">R53</text>
<text x="79.3" y="148.8" transform="rotate(-90 79.3 148.8)">220</text>
<text x="80.6" y="144.5">C102 C103</text>
<text x="82.9" y="149.1" transform="rotate(-90 82.9 149.1)">R54</text>
<text x="84.2" y="148.6">GND</text>
<text x="89.8" y="148.6">GND</text>
<text x="125.5" y="148.1">IC23</text>
<text x="131.4" y="148.3">C115</text>
<text x="131.6" y="144.5">100n</text>
<text x="186.8" y="146.4">C125</text>
<text x="249.7" y="146.4">C132</text>
<text x="39.1" y="152.3">GND</text>
<text x="87.7" y="153.1" transform="rotate(-90 87.7 153.1)">1u</text>
<text x="134.9" y="152.3">GND</text>
<text x="151.3" y="152.9">R58</text>
<text x="155.4" y="153.1">220</text>
<text x="168" y="155.8">C121</text>
<text x="172" y="151">R61</text>
<text x="176.1" y="151.2">220</text>
<text x="186.8" y="150.1">330p</text>
<text x="186.8" y="155.8">C126</text>
<text x="253.3" y="152.3">GND</text>
<text x="61.6" y="161.7">IC22</text>
<text x="83.9" y="156.8" transform="rotate(-90 83.9 156.8)">C101C100</text>
<text x="87.7" y="156.8" transform="rotate(-90 87.7 156.8)">1u</text>
<text x="125.5" y="161.7">THS4521IDGKR</text>
<text x="151.6" y="160.6">220 R59</text>
<text x="168" y="159.5">330p</text>
<text x="172" y="160.4">R62</text>
<text x="176.1" y="160.6">220</text>
<text x="186.8" y="159.5">330p</text>
<text x="245.1" y="158.6">PORT1_SDO/10.1B</text>
<text x="245.1" y="156.7">PORT1_SCLK/10.1B</text>
<text x="48.5" y="163.6">P1db: 0dbm</text>
<text x="61.6" y="163.6">LT5560</text>
<text x="122.9" y="166.1">PORT1MIX2_EN/10.4A</text>
<text x="143.6" y="167.1">100n</text>
<text x="143.6" y="163.3">C116</text>
<text x="186.8" y="165.2">C127</text>
<text x="212" y="167.3">IC26</text>
<text x="228.9" y="167.3">MCP33131D-10-E/MS</text>
<text x="245.1" y="162.4">PORT1_CONVSTART/10.1B</text>
<text x="38" y="172" transform="rotate(-90 38 172)">L30</text>
<text x="41.5" y="172" transform="rotate(-90 41.5 172)">330n</text>
<text x="43.6" y="172" transform="rotate(-90 43.6 172)">L31</text>
<text x="47.2" y="172" transform="rotate(-90 47.2 172)">330n</text>
<text x="57.9" y="169.2">GND</text>
<text x="116.1" y="169.2">GND</text>
<text x="119.8" y="173.7">6k8</text>
<text x="140.6" y="173">GND</text>
<text x="183.8" y="173">GND</text>
<text x="186.8" y="168.9">330p</text>
<text x="223.3" y="173">GND</text>
<text x="37.2" y="176.7">GND</text>
<text x="42.9" y="176.7">GND</text>
<text x="119.4" y="177.3">R56</text>
<text x="117.7" y="183.6" transform="rotate(-90 117.7 183.6)">DNP</text>
<text x="121.5" y="184" transform="rotate(-90 121.5 184)">C113</text>
<text x="219.5" y="180.5">1MS/s ADC</text>
<text x="50.4" y="195.5">Downconverter to 1.IF (ca. 250kHz)</text>
<text x="110.5" y="195.5">Final IF amplifier and ADC driver</text>
<text x="165" y="195.5">300kHz lowpass</text>
</g>
<g font-size="1.6" fill="#808080">
<text x="68.9" y="37.8" transform="rotate(-90 68.9 37.8)">2</text>
<text x="74.7" y="43.1">3</text>
<text x="127.2" y="45.3" transform="rotate(-90 127.2 45.3)">7*2</text>
<text x="129" y="45.3" transform="rotate(-90 129 45.3)">18</text>
<text x="130.9" y="45.3" transform="rotate(-90 130.9 45.3)">13</text>
<text x="134.7" y="45.3" transform="rotate(-90 134.7 45.3)">3</text>
<text x="138.4" y="45.3" transform="rotate(-90 138.4 45.3)">4</text>
<text x="68.9" y="49.7" transform="rotate(-90 68.9 49.7)">1</text>
<text x="128" y="53" transform="rotate(-90 128 53)">VPLO</text>
<text x="129.9" y="53" transform="rotate(-90 129.9 53)">VPRF</text>
<text x="131.7" y="53" transform="rotate(-90 131.7 53)">VPDT</text>
<text x="135.5" y="51.9" transform="rotate(-90 135.5 51.9)">LO+</text>
<text x="139.3" y="51.5" transform="rotate(-90 139.3 51.5)">LO-</text>
<text x="36.5" y="60">1</text>
<text x="48.3" y="60">2</text>
<text x="71.8" y="58.1">6</text>
<text x="84.5" y="58.1">2</text>
<text x="120.2" y="58.1">15</text>
<text x="125.4" y="58.9">IN+</text>
<text x="140.2" y="58.9">OUT+</text>
<text x="147.9" y="58.1">20</text>
<text x="71.8" y="61.8">4</text>
<text x="84.5" y="61.8">3</text>
<text x="120.2" y="61.8">16</text>
<text x="125.4" y="62.7">IN-</text>
<text x="140.7" y="62.7">OUT-</text>
<text x="147.9" y="61.8">21</text>
<text x="42.6" y="66.6" transform="rotate(-90 42.6 66.6)">3</text>
<text x="131.7" y="71.7" transform="rotate(-90 131.7 71.7)">ENBL</text>
<text x="137.4" y="71.7" transform="rotate(-90 137.4 71.7)">GND</text>
<text x="140.4" y="68.3">VSET</text>
<text x="147.9" y="71.2">11</text>
<text x="147.9" y="67.5">10</text>
<text x="130.9" y="76" transform="rotate(-90 130.9 76)">9</text>
<text x="140.1" y="72.1">DETO</text>
<text x="136.6" y="78.3" transform="rotate(-90 136.6 78.3)">1*11</text>
<text x="210.8" y="125.7">1</text>
<text x="223.5" y="125.7">5</text>
<text x="210.8" y="127.6">3</text>
<text x="213.7" y="128.4">EN</text>
<text x="213.7" y="126.6">VIN VOUT</text>
<text x="215.9" y="129">GND</text>
<text x="217.4" y="130.9" transform="rotate(-90 217.4 130.9)">2</text>
<text x="61.4" y="141.2" transform="rotate(-90 61.4 141.2)">2</text>
<text x="65.1" y="141.2" transform="rotate(-90 65.1 141.2)">7</text>
<text x="51.5" y="144.5">8</text>
<text x="51.5" y="148.3">1</text>
<text x="55.9" y="145.4">LO+</text>
<text x="55.9" y="149.1">LO-</text>
<text x="62.2" y="146.8" transform="rotate(-90 62.2 146.8)">EN</text>
<text x="66" y="148" transform="rotate(-90 66 148)">VCC</text>
<text x="51.5" y="153.9">3</text>
<text x="55.9" y="154.8">IN+</text>
<text x="61.3" y="154.7">OUT+</text>
<text x="69" y="153.9">6</text>
<text x="113.1" y="153.9">8</text>
<text x="117.8" y="150.6" transform="rotate(-90 117.8 150.6)">3</text>
<text x="125.4" y="153.9">5</text>
<text x="125.8" y="155.8">2</text>
<text x="209.4" y="155.8">3</text>
<text x="219.2" y="150.6" transform="rotate(-90 219.2 150.6)">1</text>
<text x="223" y="150.6" transform="rotate(-90 223 150.6)">2</text>
<text x="226.8" y="150.6" transform="rotate(-90 226.8 150.6)">10</text>
<text x="232" y="154.7">SDI</text>
<text x="238.2" y="155.8">8</text>
<text x="238.2" y="153.9">9</text>
<text x="51.5" y="157.7">4</text>
<text x="55.9" y="158.5">IN-</text>
<text x="60.3" y="158.1" transform="rotate(-90 60.3 158.1)">GND</text>
<text x="61.8" y="158.5">OUT-</text>
<text x="69" y="157.7">5</text>
<text x="113.1" y="157.7">1</text>
<text x="118.6" y="158.1" transform="rotate(-90 118.6 158.1)">V- V+</text>
<text x="120.5" y="158.1" transform="rotate(-90 120.5 158.1)">SHDN</text>
<text x="125.4" y="157.7">4</text>
<text x="209.4" y="159.6">4</text>
<text x="213.7" y="156.6">AIN+</text>
<text x="213.7" y="160.4">AIN-</text>
<text x="220.1" y="158.3" transform="rotate(-90 220.1 158.3)">VREF</text>
<text x="223.8" y="158.3" transform="rotate(-90 223.8 158.3)">AVDD</text>
<text x="227.6" y="157.9" transform="rotate(-90 227.6 157.9)">DVIO</text>
<text x="230.5" y="156.6">SCLK</text>
<text x="231.3" y="158.5">SDO</text>
<text x="238.2" y="161.4">6</text>
<text x="238.2" y="157.7">7</text>
<text x="59.5" y="162.4" transform="rotate(-90 59.5 162.4)">9</text>
<text x="117.8" y="162.4" transform="rotate(-90 117.8 162.4)">6</text>
<text x="119.6" y="162.4" transform="rotate(-90 119.6 162.4)">7</text>
<text x="225.7" y="163.7" transform="rotate(-90 225.7 163.7)">GND</text>
<text x="228.1" y="162.3">CONVST</text>
<text x="224.9" y="168.1" transform="rotate(-90 224.9 168.1)">5</text>
</g>
<g font-size="1.5" fill="#808080">
<text x="66.4" y="57.5">B012-617DB-1-63-B331</text>
<text x="80.6" y="65">T1</text>
</g>
<g font-size="1.3" fill="#808080">
<text x="63.5" y="47.1" transform="rotate(-90 63.5 47.1)">R48</text>
<text x="65.4" y="47.1" transform="rotate(-90 65.4 47.1)">DNP</text>
<text x="61.6" y="50.8" transform="rotate(-90 61.6 50.8)">Cut wire if attenuator placed</text>
<text x="39.1" y="56.5">PAT0816-C-3</text>
<text x="39.1" y="54.6">R49</text>
<text x="46.9" y="56.5">DB-T5</text>
</g>
</svg>
